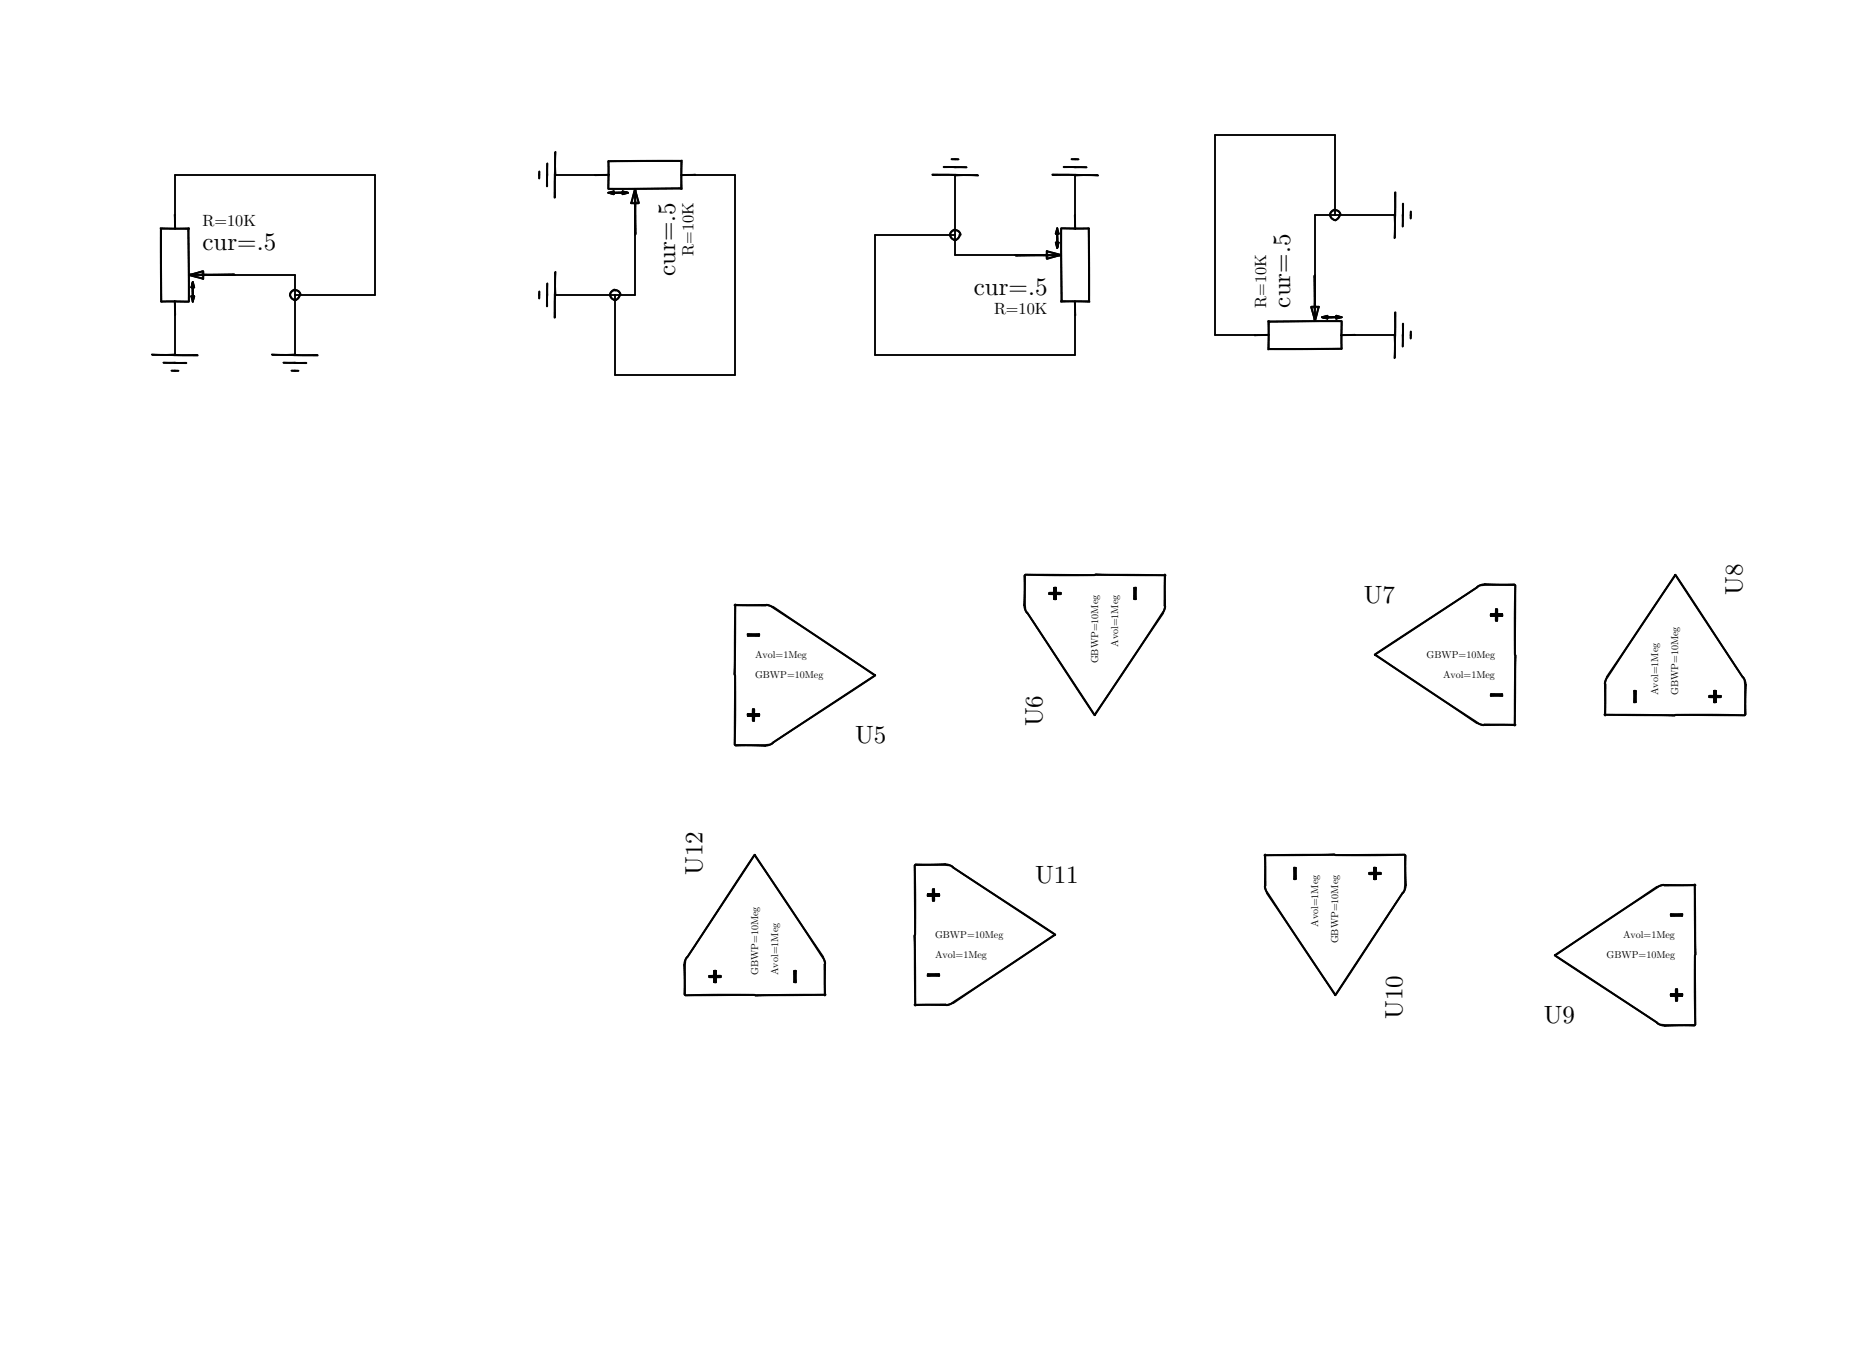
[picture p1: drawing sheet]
<svg xmlns="http://www.w3.org/2000/svg" width="526mm" height="380mm" viewBox="0 0 526 380" stroke-linecap="round" stroke-linejoin="round" font-family="sans-serif">
<g fill="none" stroke="#000" stroke-width=".53">
<path d="M152.2 49.4v.9zM152.2 48.4v1zM154.4 49.3l-.1 3.3M154.4 46.2v3.2M154.4 49.4v3.2M154.5 46.1v3.3M156.6 49.2l-.1 6.6M156.6 43v6.4M156.6 49.4h11.3M156.7 49.3v6.4M156.8 42.8v6.7M171.7 54.4l.8-.2a.44 .44 0 0 1 .7-.1 .44 .44 0 0 1 0 .7z"/>
<path d="M171.7 45.4v7.7M171.7 45.6v7.6M171.8 49.4h-3.9M171.9 49.3l-3.9 .1M172.9 54.4h3.8h-5M173.2 54v.8M173.2 54l-1.5 .4 1.5 .4M175.7 54l1.5 .4M175.7 54v.8zM176.8 54.3l-3.8 .1M176.9 54.2l-5.1 .2M177.2 54.4l-1.5 .4"/>
<path d="M177.3 54.4l-1.5 .4M178.2 57.3h2M178.2 57.3l2 .1M179.1 56.7l.1 9.6M179.2 53.4l-1.1 4M179.2 53.5l-1 3.9M179.3 53.6l1 3.6M179.4 53.6v12.5v-9.4M180.2 57.3l-1.1-3.7 .1 12.7M192.2 53.1l-20.6 .2M192.2 45.5h-20.5M192.2 49.4h15.2v56.4h-33.8v-22.5"/>
<path d="M192.3 45.5l-.1 7.8M192.3 53.2l-20.5 .1M192.3 45.4l-20.3 .1M192.4 45.3l-.1 4.2 .1 3.8M196.2 49.3l-3.8 .1M263.1 49.2l6.6 .1M263.2 49.4h6.4M266.3 47.1h3.3M266.3 47.2h3.2M268.6 44.9h.9zM269.5 49.3l6.4 .1M269.5 47.1l3.2 .1"/>
<path d="M269.5 44.9l1 .1zM269.5 49.4v22.6h17M272.8 47.2h-3.3M276.1 49.5h-6.6M297 49.2l6.5 .1M297 49.4h6.4M300.2 47.1h3.3M300.2 47.2h3.2M302.4 44.9h1zM303.3 49.3l6.5 .1M303.4 47.1l3.2 .1M303.4 44.9l1 .1z"/>
<path d="M303.4 49.4v11.3M306.7 47.2h-3.3M309.9 49.5h-6.6M376.6 59.1l-.6 .4a1.2 1.2 0 0 0-.6 1.2M376.8 59.3h.5a1.2 1.2 0 0 1 .9 1.3M376.9 59.4l.8 .2 .7 1M376.9 59.4a1.43 1.43 0 0 0-1.5 1.3M393.7 54.3l-.1 6.4M393.8 54.3l-.1 6.5M395.9 57.5v3.2M396 57.5l-.1 3.2M398.2 59.7v1z"/>
<path d="M45.4 64.5l.1 20.3M45.5 64.6v20.5M45.5 64.6h7.8M49.3 60.6l.1 3.9M49.4 64.6v-15.2h56.4v33.9h-22.5M53.1 64.6l.2 20.6M53.2 64.5l.1 20.5M53.3 64.4l-3.8 .1-4.2-.1M53.4 77.6l4 1.1M53.5 77.6l3.9 1M53.6 77.5h12.5h-9.4M54.2 80l.2 5"/>
<path d="M54.3 80l.1 3.8M54.4 79.6l-.4 1.5M54.4 79.6l.4 1.5M57.2 76.5l-3.6 1M57.3 76.6v2.1M57.3 76.6l-3.7 1.1 12.7-.1M57.4 76.6l-.1 2.1M66.3 77.6l-9.6 .1M66.3 77.6h17v22.6M154.5 80v3.3M156.6 76.9v6.4M156.8 76.7v6.6"/>
<path d="M179.2 66.3v17h-22.6M268.1 66.3l.5 1 .9 .4M268.2 66.2l.3 .9 1.2 .8M269.4 64.8l-.7 .3a1.2 1.2 0 0 0-.5 1.3M269.5 64.9l.6 .1a1.2 1.2 0 0 1 .9 1.3M269.5 66.3h-22.6v33.9h56.5v-15.2M269.6 65l.8 .2 .8 1M269.7 65a1.43 1.43 0 0 0-1.6 1.3M270.8 66.2l-.3 .9-.8 .7M270.9 66.3l-.7 1.1-.9 .4M286.5 72l12.7-.1-3.8 1.1M295.4 70.9l3.9 1"/>
<path d="M295.4 71l3.9 1M295.4 70.9v2.1M295.5 70.9l-.1 2.1M296.1 72.1h-9.4h12.5M296.1 71.9l-9.6 .1M298 68.5h.8zM298 66l.4-1.5 .4 1.5M298 68.5l.4 1.5M298 66h.8M298.3 64.6l.2 5M298.3 64.4l.1 5.1-.1-3.8M298.3 65.8l.2 3.8"/>
<path d="M298.4 64.4l.2 .9a.44 .44 0 0 1 0 .6 .44 .44 0 0 1-.6 .1zM298.8 68.4l-.4 1.6M298.8 68.5l-.4 1.5M299.2 72.1l-3.7 1M299.5 64.4l.2 20.6M299.5 64.6l.1 20.5M299.6 64.5h7.6M303.3 60.8l.2 3.8M303.4 60.6v4M307.3 64.5v20.5M307.3 64.8l.1 20.3M307.4 64.4h-7.7"/>
<path d="M371.1 77.6l.1 12.8-1.1-3.8M371.1 77.6l.1 9.6M375.3 60.7l.6 1 .9 .4M375.4 60.6l.3 .9 1.2 .7M376.8 60.7v-22.6h-33.9v56.4h15.2M378.1 60.5l-.4 .9-.8 .8M378.2 60.7l-.7 1.1-.9 .3M393.6 60.6v6.6M393.7 60.7h-22.6v16.9M393.8 60.6l-.1 6.5M395.8 60.6l.1 3.3M396 60.6l-.1 3.3"/>
<path d="M398.2 60.7l-.1 1zM45.6 85.1h7.6M49.3 84.9l.1 3.9M49.4 85v3.9M49.4 88.9v11.3M53.1 85.1h-7.7M54 83.6l.4 1.5 .4-1.5M54 81.1h.8zM54 83.6h.1a.47 .47 0 0 1 .7 .1 .47 .47 0 0 1-.2 .7l-.2 .7zM54 83.6h.8M54.4 83.9v-3.8v5.1M81.8 83.3l.6 1 .9 .4"/>
<path d="M81.9 83.2l.3 .9 1.2 .7M83.1 81.7l-.6 .4a1.2 1.2 0 0 0-.6 1.2M83.3 81.8l.5 .1a1.2 1.2 0 0 1 .9 1.3M83.4 82l.7 .2 .8 1M83.4 82a1.43 1.43 0 0 0-1.6 1.3M84.5 83.1l-.3 .9-.8 .7M84.7 83.3l-.7 1-1 .4M152.2 83.2v1zM152.2 82.3v1zM154.4 83.2l-.1 3.2M154.4 80.1v3.2M154.4 83.2v3.2"/>
<path d="M156.6 83.1l-.1 6.5M156.7 83.2v6.4M172.1 83.3l.6 1 .9 .4M172.2 83.2l.3 .9 1.2 .7M173.4 81.7l-.6 .4a1.2 1.2 0 0 0-.6 1.2M173.6 81.8l.5 .1a1.2 1.2 0 0 1 .9 1.3M173.7 82l.8 .2 .7 1M173.7 82a1.43 1.43 0 0 0-1.5 1.3M174.9 83.1l-.4 .9-.8 .7M175 83.3l-.7 1-.9 .4M299.4 85h7.9M303.3 85.1l.2 3.9"/>
<path d="M307.5 85.2l-4.2-.2-3.9 .2M357.9 90.6l.2 3.8-.2 4.2M358 94.5l-3.9 .2M358.1 90.6v7.9M370 86.7l1 3.7M370.1 86.6h2.1M371 87.2v-9.4v12.5M372.1 86.6l-1 3.8M372.2 86.5l-1 4M373.1 89.5l1.5 .4M373.1 89.6l1.5 .3M374.6 89.2l-1.5 .3"/>
<path d="M374.6 89.1l-1.5 .4M374.6 89.1v.8zM377.1 89.1l1.5 .4-1.5 .5M377.1 89.1v.8M377.1 89.1l1.6 .4-.9 .2a.44 .44 0 0 1-.6 .1 .44 .44 0 0 1-.1-.6zM377.3 89.5l-3.8 .1M378.3 98.5h-20.3M378.5 90.7h-20.5M378.5 89.5l-5 .2M378.6 98.4l-20.5 .1M378.6 90.7v7.7M378.6 90.9v7.6"/>
<path d="M378.7 89.5l-5.1 .1 3.8-.1M378.7 90.6l-20.6 .2M382.3 94.5l-3.9 .2M382.4 94.5h11.3M382.4 94.5l-3.9 .1M393.6 94.5v6.6M393.7 88.2l-.1 6.4M393.8 94.5l-.1 6.4M393.8 88.2l-.1 6.5M395.8 94.5l.1 3.3M395.9 91.4v3.2M396 94.5l-.1 3.2"/>
<path d="M396 91.4l-.1 3.2M398.2 94.5l-.1 1zM398.2 93.6v1zM43 100.2h6.4M46.2 102.4h3.2M48.4 104.6h1zM49.2 100.2l6.6 .1M49.3 102.4l3.3 .1M49.3 100.1l6.4 .1M49.4 102.4h3.2M49.4 104.6l.9 .1zM49.4 102.3h-3.3"/>
<path d="M49.5 100h-6.7M76.9 100.2h6.4M80.1 102.4h3.2M82.3 104.6h1zM83.1 100.2l6.5 .1M83.2 102.4l3.2 .1M83.2 100.1l6.4 .1M83.2 102.4h3.2M83.2 104.6l1 .1zM83.3 102.3h-3.3M83.3 100h-6.6M207.3 170.8l8.8 .1"/>
<path d="M207.4 170.7h9.1l1.5 .6M207.5 170.8l-.1 19.7M207.5 170.6l-.3 19.8M211.1 179v.4M211.3 179.1h2.7M214.1 179.2h-2.8M214.2 179.4h-3.2M214.2 179v.4M214.3 179.1l-3.2-.1v.4h.2h2.9M214.3 179h-3.3M216.3 170.7l1.6 .5M218.1 171.4l28.7 19.2"/>
<path d="M218.2 171.2l28.8 19.4M289 170.8l.3 1.2 .5 .9M289.1 162.4l-.1 8.4M289.3 162.3v8.7M289.3 171.2l.2 1.1 .4 .7M289.3 162.2l19.7 .1M289.4 162.2l19.5 .1M289.9 172.9l18.9 28.9M289.9 172.9l19.1 28.9M296.1 167.6l.8 .1a.49 .49 0 0 1 .5 0 .49 .49 0 0 1 .2 .5v.9h.3M296.2 167.3v.4M296.2 167.3l-.1 .4"/>
<path d="M296.2 167.7h1.4M296.2 167.3h1.4M297.5 165.9v3.1M297.5 167.7l.1 1.4h.1a.86 .86 0 0 0 .2-1.1v-.3M297.6 165.9v1.4M297.6 165.9h.3M297.7 166.1v2.8M297.8 166.1v2.7M297.9 165.9v1a.38 .38 0 0 0 .1 .4 .38 .38 0 0 0 .5 0h.8v.4v-.4M297.9 167.6l1.4 .1M297.9 165.9v3.2M297.9 165.9h-.3l-.1 .9a.64 .64 0 0 1-.3 .6 .64 .64 0 0 1-.7-.1h-.3"/>
<path d="M297.9 165.9h-.4v3.2h.4M297.9 169.1h-.3M297.9 165.9h-.3M297.9 167.7h1.4M297.9 167.3h1.5M297.9 165.9v1.4M298 167.7v1.3M298 165.8v3.3M309 162.3h19.7M309.2 162.1l19.7 .2M320.1 165.9v3.1M320.1 169.1v-3v-.2h.4v3.2"/>
<path d="M320.3 166.1v2.8M320.4 166.1v2.7M320.5 169.1h-.4M320.5 165.9h-.3M320.6 165.8v3.3M328.1 172.9l-19.1 28.8M328.3 173l-19.3 28.9M328.7 162.1l-.1 8.9M328.8 162.2v9.1l-.6 1.5M328.9 171.1l-.6 1.7M416.9 165.7l-28.8 19.2M417 165.7l-28.9 19"/>
<path d="M418.7 165.1l-1.2 .2-.7 .4M418.8 165.1h8.8M419 164.8l8.4 .1M419.1 164.8l-1.2 .3-1 .5M420.7 173.7h3.2M420.8 173.4v.3M420.8 173.8h1.4M421 173.6h2.7M422.2 172h.3M422.2 173.4h-1.4v.2a.86 .86 0 0 0 1.1 .1h.3M422.2 172l-.1 1.4M422.2 173.8v1.4"/>
<path d="M422.2 173.7v1.4M422.2 171.9v.8a.49 .49 0 0 1 0 .5 .49 .49 0 0 1-.6 .2h-.8v.3M422.5 173.7l1.4 .1M422.5 172h-.3M422.5 172v.8a.49 .49 0 0 0 .2 .6 .49 .49 0 0 0 .6 0h.6v.3M422.5 172v1.4M422.5 173.8v1.4M423.7 173.5l-2.8 .1M423.9 173.7h-.9a.38 .38 0 0 0-.5 .1 .38 .38 0 0 0 0 .5v.9l-.3-.1h.3M423.9 173.4v.3M423.9 173.7v-.3l-3.1-.1v.5M423.9 173.4h-1.4"/>
<path d="M424 173.3h-3.2M424 173.8h-3.3M427.7 165.1l-.1 19.8M427.7 165.2l-.2 19.5M472.7 162.3l19.2 28.8M472.8 162.4l-19.2 28.7M472.8 162.2l-19.3 28.9M472.9 162.3l19 28.9M207.4 190.5l-.1 19.7M207.5 190.6l-.2 19.5M246.9 190.7l-28.9 19M246.9 190.5l-28.8 19.1"/>
<path d="M388 184.8l28.8 19.3M388.2 184.8l28.7 19.1M420.8 196v.3M420.8 195.9h2.9l.2 .1v.3h-3.2M421 196.2h2.7M423.7 196.1h-2.8M423.9 196v.3M424 195.9h-3.2M424 196.4h-3.3M427.6 184.8l-.1 19.7M427.8 185l-.3 19.8M453.1 193.1l-.1 8.8"/>
<path d="M453.5 191.3l-.6 1.6M453.5 191.3l-.6 1.4v9.1M461.2 194.9v3.4M461.3 195v3.2h.3v-.3l.1-2.9M461.4 195.2v2.8M461.4 195.2l.1 2.8M461.6 198.2h-.3M461.6 195h-.3M461.7 195.1v3.1M482.4 196.7l1.4 .1M482.4 196.4h1.4M482.4 196.7v-.3v.3h.8a.43 .43 0 0 1 .4 0 .43 .43 0 0 1 .2 .4l.1 1.1"/>
<path d="M482.5 196.4h1.3M483.8 194.9v3.4M483.8 195v1.4M483.8 195h.4v3.1l-.4 .1M483.8 196.7v1.4M483.8 195h.4v.7a.47 .47 0 0 0 0 .6 .47 .47 0 0 0 .6 .1h.8M483.8 198.1l.4 .1M483.8 196.4v-.3a.8 .8 0 0 1 .2-1.1h.2v1.4M483.9 195l-.1 3.2M483.9 195.2v2.8M484 195.2v2.8M484.2 196.7v1.5"/>
<path d="M484.2 198.2h-.4M484.2 196.8h1.4M484.2 195h-.4M484.2 196.4h1.4M484.2 195.1v3.1M485.6 196.8l-.8-.1a.49 .49 0 0 0-.6 .2 .49 .49 0 0 0 0 .6v.7h-.4M485.6 196.4v.3M491.8 191.1l.5 .6 .2 1.2M492 191.2l.5 .9 .2 1.2M492.5 193v8.8M492.7 193.3v8.3M207.4 210.2l8.8 .1"/>
<path d="M207.6 210.5h8.4M211.1 201.6h3.2M211.1 201.6v.4M211.1 201.6v.4h.9a.64 .64 0 0 1 .6 .3 .64 .64 0 0 1-.1 .7v.4M211.1 201.6h1.4M211.3 201.7h2.7M212.5 202v1.3M212.5 200.2v1.4M212.5 200.2h.3h-.3v.7a.43 .43 0 0 1 0 .5 .43 .43 0 0 1-.4 .2h-1M212.5 203.4h.3M212.5 202h-1.4M212.8 200.2v1.4"/>
<path d="M212.8 203.4h-.3M212.8 201.6h.3a.8 .8 0 0 1 1.1 .2v.2h-1.4M212.8 201.6h1.4M212.9 202l-.1 1.4M214.1 201.8h-2.8M214.2 202h-3.2M214.2 201.6v.4h-3.1v-.4M214.2 201.6v.4M214.2 201.6v.3h-.7a.47 .47 0 0 0-.6 .1 .47 .47 0 0 0-.1 .5v.9M214.3 201.5h-3.3M218.1 209.7l-1 .5-1.2 .3M218.2 209.6l-.7 .5-1.2 .1"/>
<path d="M417 204l1.5 .7h9.1M417.1 204.1l1.6 .6M418.9 204.5l8.8 .1M452.8 201.7l19.8 .3M453 201.7l19.8 .1M472.7 201.8l19.8 .1M472.8 201.7l19.6 .2M212.9 241.3l-19 28.9M213 241.2l19.3 28.9M213 241.4l19.2 28.8M213.1 241.3l-19.2 28.9M258.1 244.2l.2 19.6"/>
<path d="M258.1 244.1l.1 19.8M261.8 252.8h3.3M261.8 252.4h3.2M261.9 252.4v.4M261.9 252.4h1.4M261.9 252.8v-.4h3.1v.4M261.9 252.7l.9 .1a.38 .38 0 0 1 .5 0 .38 .38 0 0 1 0 .5v.9h.3h-.3M262.1 252.6h2.8M263.3 252.8v1.4M263.3 251v1.4M263.3 251v.8a.49 .49 0 0 1-.2 .6 .49 .49 0 0 1-.6 0h-.6v.4M263.3 251h.3"/>
<path d="M263.3 252.8h-1.4M263.6 251v.7a.49 .49 0 0 0 0 .6 .49 .49 0 0 0 .6 .1h.8v.4M263.6 252.8v1.3M263.6 252.8v1.4M263.6 251l.1 1.4M263.6 252.4h1.4v.2a.86 .86 0 0 1-1.1 .2h-.3M263.6 251h-.3M264.8 252.7h-2.7M265 252.8h-1.4M265 252.4v.4M265.1 252.7l-3.2 .1M266.7 243.9l1.2 .2 1 .5"/>
<path d="M266.8 243.9h-8.4M267 244.1h-8.8M267.1 244.1l1.2 .2 .7 .5M268.8 244.7l28.9 19M268.9 244.7l28.8 19.2M356.9 250.2l.6 1.6M357 241.2v9.2l.6 1.4M357.1 241.1l.1 8.9M357.5 252l19.3 28.9M357.7 251.9l19.1 28.8M365.2 244.8v3.3M365.3 244.9h.3"/>
<path d="M365.3 248.1h.4M365.4 245.1v2.7M365.5 245.1v2.8M365.7 248.1v-3v-.2h-.4v3.2M365.7 244.9v3.1M376.6 241.1l-19.7 .3M376.8 241.3l-19.7 .1M387.8 244.8v3.3M387.8 246.7v1.4M387.9 245v1.4M387.9 246.3h-1.5M387.9 246.7h-1.4"/>
<path d="M387.9 244.9h.3M387.9 248.1h.3M387.9 244.9l.4 .1v3.1h-.4M387.9 244.9h.3l.1 .9a.64 .64 0 0 0 .3 .6 .64 .64 0 0 0 .7-.1h.3M387.9 244.9v3.2M387.9 244.9v1a.38 .38 0 0 1-.1 .4 .38 .38 0 0 1-.5 0h-.8v.4v-.4M388 245.1v2.7M388.1 245.1v2.8M388.2 244.9h-.3M388.2 244.9v1.5M388.3 246.7l-.1 1.4h-.1a.86 .86 0 0 1-.2-1.1v-.3M388.3 244.9v3.1"/>
<path d="M389.6 246.3h-1.4M389.6 246.7h-1.4M389.6 246.3l.1 .4M389.6 246.3v.4M389.7 246.7h-.8a.49 .49 0 0 0-.5 0 .49 .49 0 0 0-.2 .5v.9h-.3M395.9 251.9l-19.1 28.9M395.9 251.9l-18.9 28.9M396.4 241.2l-19.5 .2M396.5 241.2l-19.7 .1M396.5 250.2l-.2 1.2-.4 .6M396.5 241.3v8.8M396.7 241.5l.1 8.3"/>
<path d="M396.8 249.8l-.3 1.2-.5 .9M467.6 250.3l-28.8 19.3M467.7 250.4l-28.7 19.2M469.5 249.7l-1.6 .6M471.5 258h3.3M471.5 258.1h3.2v.3h-.2l-2.9 .1M471.6 258.1v.3M471.6 258.5h3.2M471.7 258.2l2.8 .1M474.5 258.2h-2.7M474.7 258.1v.3M478.3 249.6l.3 19.8"/>
<path d="M478.3 249.8l.1 19.8M478.4 249.7h-9.1l-1.5 .6M478.5 249.8l-8.8 .1M193.1 272.3v8.3M193.3 272.1v8.7M193.8 270.2l-.5 .9-.2 1.2M194 270.1l-.5 .6-.2 1.2M200.2 275.4v.4M200.2 275.8h.8a.49 .49 0 0 1 .6 .1 .49 .49 0 0 1 0 .6v.7h.4M201.6 274.1v3.1M201.6 275.4h-1.4M201.6 274h.4"/>
<path d="M201.6 275.8h-1.4M201.6 277.2h.4M201.6 275.8v1.4M201.8 274.2v2.8M201.9 274.3v2.7M201.9 274l.1 3.2M202 275.4v-.3a.8 .8 0 0 0-.2-1.1h-.2v1.4M202 277.2h-.4M202 274h-.4v.8a.47 .47 0 0 1 0 .5 .47 .47 0 0 1-.6 .1h-.8M202 275.8v1.4M202 274h-.4v3.2h.4M202 274v1.4"/>
<path d="M202 274v3.3M203.3 275.4h-1.3M203.4 275.8v-.4v.4h-.8a.43 .43 0 0 0-.4-.1 .43 .43 0 0 0-.2 .4l-.1 1.1M203.4 275.4h-1.4M203.4 275.8h-1.4M224.1 274.1v3.1M224.2 274h.3M224.2 277.2h.3M224.4 274.2l-.1 2.8M224.4 274.3v2.7M224.5 274v3.2h-.3v-.2l-.1-3M224.6 274v3.3"/>
<path d="M232.3 270.3l.6 1.4v9.2M232.3 270.3l.6 1.6M232.7 272.1l.1 8.9M258 264l.3 19.8M258.2 263.8l.1 19.8M261.8 275.4h3.3M261.8 274.9h3.2M261.9 275v.3M262.1 275.1l2.8 .1M264.8 275.2h-2.7M265 274.9l-2.9 .1h-.2v.3h3.2M265 275v.3"/>
<path d="M297.6 263.8l-28.7 19.2M297.8 263.8l-28.8 19.3M438.9 269.5l28.8 19.2M438.9 269.7l28.9 19M473 279.3v1.3M473 279.2v1.4M473.3 279.2h-.3h.3v.8a.43 .43 0 0 0 0 .4 .43 .43 0 0 0 .4 .2l1 .1M473.3 279.2v1.4M478.3 269.6l.2 19.6M478.4 269.5l.1 19.8M213 280.8l-19.6 .1M213.1 280.8l-19.8 .1"/>
<path d="M232.8 280.7l-19.8 .1M233 280.7l-19.8 .3M266.9 283.5l-8.8 .1M268.7 283.1l-1.6 .6M268.8 283.1l-1.5 .6h-9.1M467.6 288.6l.7 .5 1.2 .2M467.7 288.8l1 .5 1.2 .2M471.5 280.6h3.3M471.6 280.6v.4h.7a.47 .47 0 0 1 .6 0 .47 .47 0 0 1 .1 .6v.8M471.6 280.6v.4M471.6 280.6v.4h3.1v-.4M471.6 281h3.2"/>
<path d="M471.7 280.8h2.8M472.9 281l.1 1.4M473 280.6h-1.4M473 280.6h-.3a.8 .8 0 0 0-1.1 .2v.2h1.4M473 282.4h.3M473.3 281h1.4M473.3 282.4h-.3M473.3 281v1.4M474.5 280.7h-2.7M474.7 280.6h-1.4M474.7 280.6v.4M474.7 280.6v.4h-.9a.64 .64 0 0 0-.6 .4 .64 .64 0 0 0 .1 .7v.3"/>
<path d="M474.7 280.6l-3.2 .1M478.2 289.5h-8.4M478.4 289.3h-8.8"/>
</g>
<g fill="#000">
<circle cx="173.2" cy="54" r=".26"/>
<circle cx="175.7" cy="54.8" r=".26"/>
<circle cx="180.2" cy="57.4" r=".26"/>
<circle cx="57.4" cy="76.6" r=".26"/>
<circle cx="295.4" cy="73" r=".26"/>
<circle cx="298" cy="68.5" r=".26"/>
<circle cx="298.8" cy="66" r=".26"/>
<circle cx="54" cy="83.6" r=".26"/>
<circle cx="54.8" cy="81.1" r=".26"/>
<circle cx="370.1" cy="86.6" r=".26"/>
<circle cx="374.6" cy="89.1" r=".26"/>
<circle cx="377.1" cy="89.9" r=".26"/>
<circle cx="297.9" cy="169.1" r=".26"/>
<circle cx="309" cy="162.3" r=".26"/>
<circle cx="420.8" cy="173.7" r=".26"/>
<circle cx="207.4" cy="190.5" r=".26"/>
<circle cx="427.6" cy="184.8" r=".26"/>
<circle cx="483.8" cy="195" r=".26"/>
<circle cx="214.2" cy="201.6" r=".26"/>
<circle cx="472.8" cy="201.8" r=".26"/>
<circle cx="265" cy="252.8" r=".26"/>
<circle cx="376.8" cy="241.3" r=".26"/>
<circle cx="387.9" cy="248.1" r=".26"/>
<circle cx="202" cy="274" r=".26"/>
<circle cx="258.2" cy="263.8" r=".26"/>
<circle cx="478.4" cy="269.6" r=".26"/>
<circle cx="213" cy="280.8" r=".26"/>
<circle cx="471.6" cy="280.6" r=".26"/>
</g>
<g font-size="7.1">
<text x="57.1" y="70.6">cur=.5</text>
<text x="190.5" y="77.9" transform="rotate(-90 190.5 77.9)">cur=.5</text>
<text x="274.8" y="83.3">cur=.5</text>
<text x="364.1" y="86.8" transform="rotate(-90 364.1 86.8)">cur=.5</text>
<text x="491.8" y="167.9" transform="rotate(-90 491.8 167.9)">U8</text>
<text x="384.9" y="170">U7</text>
<text x="241.3" y="209.5">U5</text>
<text x="294.2" y="205" transform="rotate(-90 294.2 205)">U6</text>
<text x="198.3" y="246.9" transform="rotate(-90 198.3 246.9)">U12</text>
<text x="292.1" y="249.1">U11</text>
<text x="395.8" y="287.5" transform="rotate(-90 395.8 287.5)">U10</text>
<text x="435.7" y="288.6">U9</text>
</g>
<g font-size="4.6">
<text x="57.1" y="63.8">R=10K</text>
<text x="195.8" y="72.2" transform="rotate(-90 195.8 72.2)">R=10K</text>
<text x="280.5" y="88.5">R=10K</text>
<text x="357.3" y="86.8" transform="rotate(-90 357.3 86.8)">R=10K</text>
</g>
<g font-size="2.8">
<text x="213.1" y="185.7">Avol=1Meg</text>
<text x="315.5" y="182.6" transform="rotate(-90 315.5 182.6)">Avol=1Meg</text>
<text x="402.6" y="185.7">GBWP=10Meg</text>
<text x="213.1" y="191.3">GBWP=10Meg</text>
<text x="309.9" y="187.2" transform="rotate(-90 309.9 187.2)">GBWP=10Meg</text>
<text x="407.3" y="191.3">Avol=1Meg</text>
<text x="467.9" y="196.1" transform="rotate(-90 467.9 196.1)">Avol=1Meg</text>
<text x="473.6" y="196.1" transform="rotate(-90 473.6 196.1)">GBWP=10Meg</text>
<text x="372" y="261.6" transform="rotate(-90 372 261.6)">Avol=1Meg</text>
<text x="263.9" y="264.7">GBWP=10Meg</text>
<text x="377.6" y="266.3" transform="rotate(-90 377.6 266.3)">GBWP=10Meg</text>
<text x="458.1" y="264.7">Avol=1Meg</text>
<text x="213.9" y="275.2" transform="rotate(-90 213.9 275.2)">GBWP=10Meg</text>
<text x="219.6" y="275.2" transform="rotate(-90 219.6 275.2)">Avol=1Meg</text>
<text x="263.9" y="270.4">Avol=1Meg</text>
<text x="453.4" y="270.4">GBWP=10Meg</text>
</g>
</svg>
